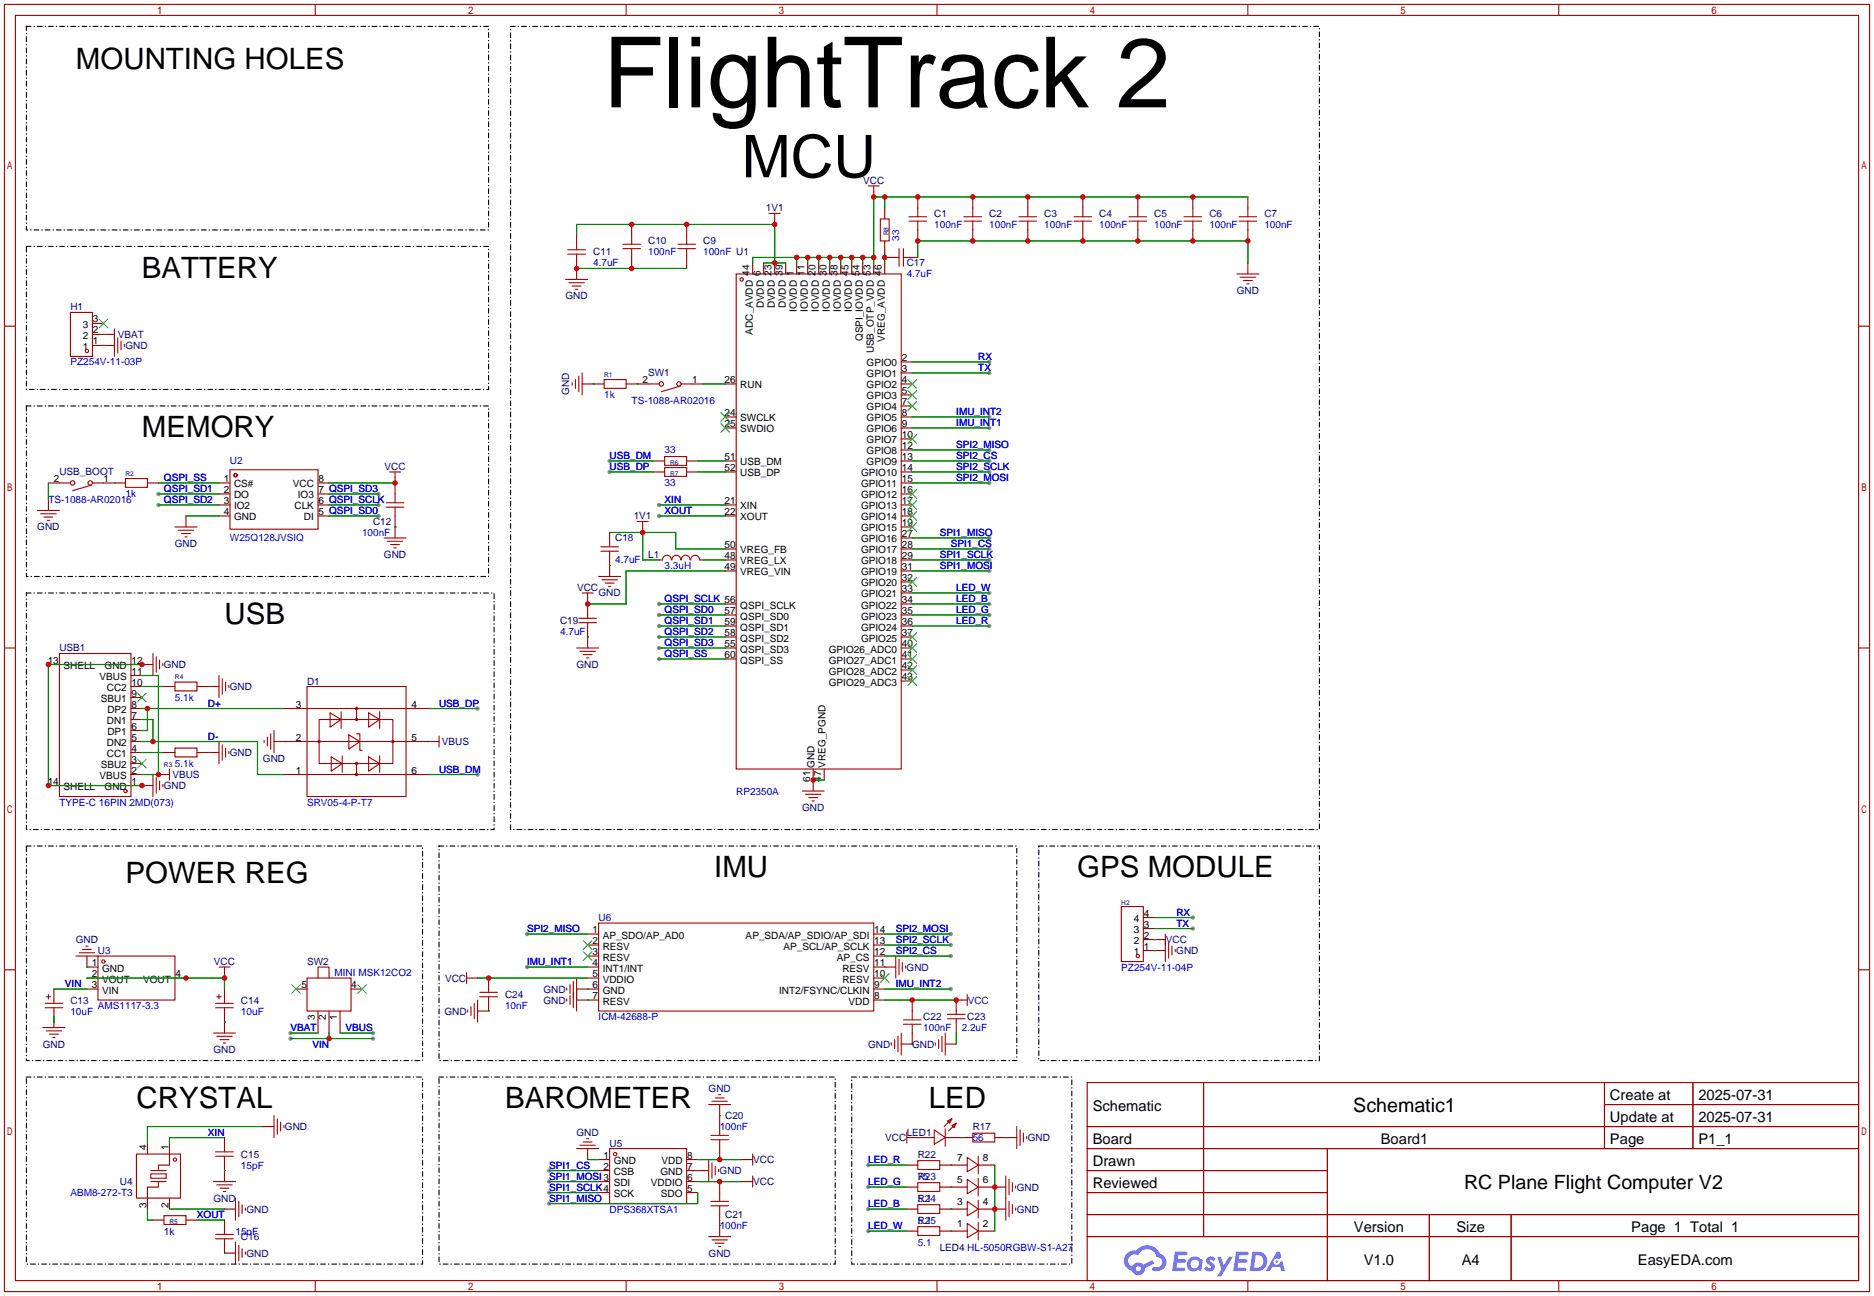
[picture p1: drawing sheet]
<svg xmlns="http://www.w3.org/2000/svg" width="433mm" height="299mm" viewBox="0 0 433 299" stroke-linecap="round" stroke-linejoin="round" font-family="sans-serif">
<g fill="#999">
<circle cx="152.1" cy="139.4" r=".51"/>
<circle cx="152.1" cy="142" r=".51"/>
<circle cx="152.1" cy="144.5" r=".51"/>
<circle cx="152.1" cy="147.1" r=".51"/>
<circle cx="152.1" cy="149.6" r=".51"/>
<circle cx="152.1" cy="116.6" r=".51"/>
<circle cx="152.1" cy="119.1" r=".51"/>
<circle cx="87.4" cy="119.1" r=".51"/>
<circle cx="87.4" cy="116.6" r=".51"/>
<circle cx="87.4" cy="114" r=".51"/>
<circle cx="36.6" cy="116.6" r=".51"/>
<circle cx="36.6" cy="114" r=".51"/>
<circle cx="228.3" cy="96.3" r=".51"/>
<circle cx="228.3" cy="98.8" r=".51"/>
<circle cx="228.3" cy="106.4" r=".51"/>
<circle cx="228.3" cy="103.9" r=".51"/>
<circle cx="228.3" cy="111.5" r=".51"/>
<circle cx="228.3" cy="109" r=".51"/>
<circle cx="228.3" cy="126.7" r=".51"/>
<circle cx="228.3" cy="124.2" r=".51"/>
<circle cx="228.3" cy="131.8" r=".51"/>
<circle cx="228.3" cy="129.3" r=".51"/>
<circle cx="228.3" cy="136.9" r=".51"/>
<circle cx="228.3" cy="142" r=".51"/>
<circle cx="228.3" cy="139.4" r=".51"/>
<circle cx="152.1" cy="152.1" r=".51"/>
<circle cx="110.2" cy="163.6" r=".51"/>
<circle cx="110.2" cy="178.8" r=".51"/>
<circle cx="140.7" cy="106.4" r=".51"/>
<circle cx="140.7" cy="109" r=".51"/>
<circle cx="126.7" cy="277.9" r=".51"/>
<circle cx="219.5" cy="215.6" r=".51"/>
<circle cx="219.5" cy="218.2" r=".51"/>
<circle cx="219.5" cy="220.7" r=".51"/>
<circle cx="219.5" cy="228.3" r=".51"/>
<circle cx="121.7" cy="223.3" r=".51"/>
<circle cx="121.7" cy="215.6" r=".51"/>
<circle cx="126.7" cy="270.3" r=".51"/>
<circle cx="126.7" cy="272.8" r=".51"/>
<circle cx="126.7" cy="275.3" r=".51"/>
<circle cx="67.1" cy="238.5" r=".51"/>
<circle cx="86.1" cy="238.5" r=".51"/>
<circle cx="86.1" cy="239.8" r=".51"/>
<circle cx="67.1" cy="239.8" r=".51"/>
<circle cx="200.4" cy="269" r=".51"/>
<circle cx="200.4" cy="274.1" r=".51"/>
<circle cx="200.4" cy="279.1" r=".51"/>
<circle cx="200.4" cy="284.2" r=".51"/>
<circle cx="228.3" cy="144.5" r=".51"/>
<circle cx="275.3" cy="211.8" r=".51"/>
<circle cx="275.3" cy="214.4" r=".51"/>
<circle cx="228.3" cy="83.6" r=".51"/>
<circle cx="228.3" cy="86.1" r=".51"/>
</g>
<g fill="none" stroke="#a10000" stroke-width=".25">
<path d="M1 1h430.5v297.2h-430.5zM3.6 3.6h425.4v292.1h-425.4zM72.8 1v2.6M144.5 1v2.6M216.3 1v2.6M288 1v2.6M359.8 1v2.6M1 75.3h2.6M429 75.3h2.5M1 149.6h2.6M429 149.6h2.5M1 223.9h2.6"/>
<path d="M429 223.9h2.5M251 249.9h178v45.8h-178zM277.8 249.9v35.6M370.3 249.9v15.3M370.3 255h58.7M390.8 249.9v15.3M251 260.1h178M251 265.2h178M251 270.3h55.4M251 275.3h55.4M306.4 265.2v30.5M72.8 295.7v2.5"/>
<path d="M144.5 295.7v2.5M216.3 295.7v2.5M251 280.4h178M251 285.5h178M288 295.7v2.5M329.9 280.4v15.3M348.8 280.4v15.3M359.8 295.7v2.5"/>
</g>
<g fill="#5487ff">
<path d="M278.7 290.3a1.3 1.3 0 0 1 1.8 .3l-.4 .6a.54 .54 0 0 0-.9-.2l.1 .2a1.28 1.28 0 0 1 .8 2 1.53 1.53 0 0 1-2.2-.3l.6-.6 .7 .5a.31 .31 0 0 0 .4-.3 .31 .31 0 0 0-.3-.3 1.12 1.12 0 0 1-.6-1.9z"/>
<path d="M281 290.2h.8l.7 1.9 1.2-1.9h.9l-2.7 4.5h-.9l.9-1.7z"/>
<path d="M271.2 289h2.2a.46 .46 0 0 1 .6 .1 .46 .46 0 0 1 .1 .5l-.4 .2h-1.7l-.2 .9h1.7a.4 .4 0 0 1 .3 .4 .4 .4 0 0 1-.4 .4h-1.7l-.2 1.2h1.4a.46 .46 0 0 1 .5 .1 .46 .46 0 0 1 .1 .5l-.3 .2h-2.6z"/>
<path d="M285.3 289h2.3a.47 .47 0 0 1 .5 .1 .47 .47 0 0 1 .1 .5l-.4 .2h-1.7l-.2 .9h1.7a.4 .4 0 0 1 .3 .4 .4 .4 0 0 1-.4 .4h-1.7l-.1 1.2h1.3a.46 .46 0 0 1 .5 .1 .46 .46 0 0 1 .1 .5l-.3 .2h-2.6z"/>
<path d="M294.7 289h.7l.4 1.3-.7 .4a.75 .75 0 0 0-1.1 .3 .75 .75 0 0 0 .5 1 .75 .75 0 0 0 1-.6l.5-.3 .6 2.4h-.9l-.2-1h-1.8l-.6 1h-.9z"/>
<path d="M289.1 289l-.6 4.5h1.4a2.27 2.27 0 0 0 2.6-2.3 2.27 2.27 0 0 0-2.7-2.2zM289.9 289.8a1.5 1.5 0 0 1 1.8 1.5 1.5 1.5 0 0 1-2 1.4h-.3z"/>
<path d="M274.5 290.6a1.6 1.6 0 0 0-.3 2.3 1.6 1.6 0 0 0 2.3 .2l.8 .4 .3-2.5-.2-.3h-.4a1.58 1.58 0 0 0-2.5-.1zM275.1 291.1a.99 .99 0 0 1 1.6 .6 .99 .99 0 0 1-1.3 1.1 .98 .98 0 0 1-.3-1.7z"/>
<path d="M260.1 289.4a2.37 2.37 0 0 0 1.2 4 1.54 1.54 0 0 0 1.8 1 1.54 1.54 0 0 0 1.2-1.6l2.1-1.1-.4-.8-2.1 1.1a1.57 1.57 0 0 0-2.6 .4 1.5 1.5 0 0 1-.7-2.1 1.5 1.5 0 0 1 2.1-.5 2.23 2.23 0 0 1 2.3-1.4 2.23 2.23 0 0 1 2 1.8 1.16 1.16 0 0 1 1.3 1.1 1.16 1.16 0 0 1-1.1 1.3h-.7a.47 .47 0 0 0-.6 .3 .47 .47 0 0 0 .4 .6 2.14 2.14 0 0 0 2.8-1.4 2.14 2.14 0 0 0-1.4-2.7 3.2 3.2 0 0 0-5.4-.7l-1.2 .1zM262.2 292.9a.58 .58 0 0 1 1.1 0 .58 .58 0 0 1-1.1 0z"/>
<circle cx="294.7" cy="291.3" r=".28"/>
</g>
<g fill="none" stroke="#870000" stroke-width=".25">
<path d="M133.1 54.4v2.5M133.1 59.4v5.1M145.8 51.8v2.6M145.8 59.4v2.6M158.5 51.8v2.6M158.5 59.4v2.6M178.8 50.5v1.3M201.7 44.2v1.3M204.2 48v2.5M204.2 55.6v2.6M204.2 59.4h2.6M209.3 59.4h2.5"/>
<path d="M211.8 45.5v2.5M211.8 53.1v2.5M224.5 45.5v2.5M224.5 53.1v2.5M237.2 45.5v2.5M237.2 53.1v2.5M249.9 45.5v2.5M249.9 53.1v2.5M262.6 45.5v2.5M262.6 53.1v2.5M275.3 45.5v2.5M275.3 53.1v2.5"/>
<path d="M288 45.5v2.5M288 53.1v2.5M21.3 79.8h5.1M21.3 77.2h3.8M21.3 74.7h2.6M173.7 60.7v2.5M176.3 60.7v2.5M178.8 60.7v2.5M181.4 60.7v2.5M183.9 60.7v2.5M186.4 60.7v2.5M189 60.7v2.5"/>
<path d="M191.5 60.7v2.5M194.1 60.7v2.5M196.6 60.7v2.5M199.1 60.7v2.5M201.7 60.7v2.5M204.2 60.7v2.5M288 60.7v2.5M134.4 88.6h5M144.5 88.6h5.1M159.8 88.6h2.5M167.4 88.6h2.5M167.4 96.3h2.5"/>
<path d="M167.4 98.8h2.5M208 88.6h2.6M208 96.3h2.6M208 98.8h2.6M208 93.7h2.6M208 91.2h2.6M208 86.1h2.6M208 83.6h2.6M11.2 111.5h2.5M11.2 115.3v2.6M23.9 111.5h5.1M34 111.5h2.6"/>
<path d="M42.9 119.1v2.6M50.5 116.6h2.6M50.5 119.1h2.6M50.5 114h2.6M50.5 111.5h2.6M73.4 116.6h2.5M73.4 119.1h2.5M73.4 114h2.5M73.4 111.5h2.5M91.2 110.2v3.8M91.2 119.1v5.1M150.9 106.4h2.5"/>
<path d="M150.9 109h2.5M158.5 106.4h2.5M158.5 109h2.5M167.4 106.4h2.5M167.4 109h2.5M167.4 116.6h2.5M167.4 119.1h2.5M208 106.4h2.6M208 109h2.6M208 116.6h2.6M208 119.1h2.6M208 114h2.6"/>
<path d="M208 111.5h2.6M208 103.9h2.6M208 101.3h2.6M135.6 138.2v3.8M140.7 122.9v2.6M140.7 128v5.1M148.3 121.7v1.2M152.1 129.3h.8M161.5 129.3h.8M167.4 126.7h2.5M167.4 129.3h2.5M167.4 131.8h2.5"/>
<path d="M167.4 139.4h2.5M208 126.7h2.6M208 129.3h2.6M208 131.8h2.6M208 139.4h2.6M208 136.9h2.6M208 134.4h2.6M208 124.2h2.6M208 121.7h2.6M11.2 153.4h2.5M30.2 158.5h2.6M30.2 156h2.6"/>
<path d="M30.2 153.4h5.1M37.8 158.5h2.6M45.5 158.5h5M135.6 144.5v5.1M167.4 142h2.5M167.4 144.5h2.5M167.4 147.1h2.5M167.4 149.6h2.5M167.4 152.1h2.5M208 142h2.6M208 144.5h2.6M208 147.1h2.6"/>
<path d="M208 149.6h2.6M208 152.1h2.6M208 157.2h2.6M208 154.7h2.6M30.2 178.8h2.6M30.2 176.3h2.6M30.2 173.7h2.6M30.2 171.2h2.6M30.2 168.7h2.6M30.2 166.1h2.6M30.2 163.6h2.6M30.2 161h2.6"/>
<path d="M36.6 178.8h1.2M37.8 173.7h2.6M45.5 173.7h5M63.2 171.2h7.7M65.8 178.8h5.1M65.8 163.6h5.1M93.7 178.8h5.1M93.7 171.2h6.4M93.7 163.6h5.1M187.7 177.5v5.1M190.2 177.5v2.6M11.2 181.4h2.5"/>
<path d="M30.2 181.4h5.1M135.6 215.6h2.6M135.6 218.2h2.6M201.7 215.6h2.5M201.7 218.2h2.5M263.9 219.5h5.1M263.9 216.9h3.8M263.9 214.4h2.5M263.9 211.8h2.5M12.4 228.3v2.6M12.4 233.4v3.8M20.1 220.7v2.6h2.5"/>
<path d="M20.1 225.8h2.5M20.1 228.3h2.5M40.4 225.8h2.5M51.8 224.5v1.3M51.8 228.3v2.6M51.8 233.4v5.1M68.3 228.3h2.6M73.4 233.4v5.1M75.9 233.4v5.1M78.5 233.4v5.1M81 228.3h2.6M109 225.8h1.2"/>
<path d="M112.8 225.8v2.5M112.8 230.9v2.5h-2.6M133.1 228.3h5.1M133.1 230.9h5.1M135.6 223.3h2.6M135.6 225.8h2.6M135.6 220.7h2.6M201.7 223.3h5.1M201.7 225.8h2.5M201.7 228.3h2.5M201.7 220.7h2.5M201.7 230.9h2.5"/>
<path d="M210.6 230.9v2.5M210.6 238.5v2.5h-2.6M220.7 236v2.5M222 230.9h-1.3v2.5M166.1 255v5.1M218.2 241h2.5M34 263.9v2.5M34 276.6v2.5M39.1 263.9v2.5M39.1 276.6v2.5M51.8 262.6v2.6M51.8 267.7v5.1"/>
<path d="M51.8 279.1h2.6M60.7 260.1h2.5M135.6 265.2v2.5M138.2 267.7h2.5M138.2 270.3h2.5M138.2 272.8h2.5M138.2 275.3h2.5M158.5 267.7h2.5M158.5 270.3h5.1M158.5 272.8h2.5M158.5 275.3h2.5M166.1 265.2v2.5"/>
<path d="M166.1 272.8v2.5M171.2 267.7h1.3M171.2 272.8h1.3M209.3 279.1h2.5M209.3 274.1h2.5M209.3 269h2.5M210.6 262.6h5M216.9 279.1h6.4M216.9 274.1h6.4M216.9 269h6.4M218.2 262.6h6.3M225.8 279.1h6.4"/>
<path d="M225.8 274.1h6.4M225.8 269h3.8M229.6 262.6h5.1M35.3 281.7h2.5M42.9 281.7h2.6M51.8 281.7v2.5M51.8 286.8v2.5h2.6M166.1 280.4v5.1M209.3 284.2h2.5M216.9 284.2h6.4M225.8 284.2h3.8"/>
</g>
<g fill="none" stroke="#a10000" stroke-width=".25">
<path d="M131.1 58.7h4M131.1 57.7h4M133.1 56.9v.8M133.1 58.7v.7M143.8 56.4h4M143.8 57.4h4M145.8 54.4v2M145.8 57.4v2M156.5 56.4h4M156.5 57.4h4M158.5 54.4v2M158.5 57.4v2"/>
<path d="M177.5 49.3h2.6M178.8 49.3v1.2M200.4 42.9h2.5M201.7 42.9v1.3M203.2 50.5h2v5.1h-2zM206.8 59.4h.7M207.5 57.4v4.1M208.5 57.4v4.1M208.5 59.4h.8M209.8 50h4.1M209.8 51.1h4.1M211.8 48v2"/>
<path d="M211.8 51.1v2M222.5 50h4.1M222.5 51.1h4.1M224.5 48v2M224.5 51.1v2M235.2 50h4.1M235.2 51.1h4.1M237.2 48v2M237.2 51.1v2M247.9 50h4.1M247.9 51.1h4.1M249.9 48v2"/>
<path d="M249.9 51.1v2M260.6 50h4.1M260.6 51.1h4.1M262.6 48v2M262.6 51.1v2M273.3 50h4.1M273.3 51.1h4.1M275.3 48v2M275.3 51.1v2M286 50h4.1M286 51.1h4.1M288 48v2"/>
<path d="M288 51.1v2M16.3 72.1h5v10.2h-5zM25.1 77.2h1.3M26.4 75.9v6.4M27.2 78v3.5M27.9 78.7v2.1M28.7 79.5v.5M130.6 64.5h5M131.3 65.3h3.6M132.1 66h2M132.8 66.8h.5M169.9 63.2h38.1v114.3h-38.1z"/>
<path d="M285.5 63.2h5.1M286.3 64h3.5M287 64.8h2.1M287.8 65.5h.5M132.1 88.4v.5M132.8 87.6v2.1M133.6 86.9v3.5M134.4 86.1v5.1M139.4 87.6h5.1v2.1h-5.1zM149.6 88.6h2.5M157 89.2l-4.3 1.2M157.2 88.6h2.6"/>
<path d="M8.6 117.9h5.1M9.4 118.6h3.6M10.2 119.4h2M13.7 111.5h2.6M21.1 112l-4.3 1.3M21.3 111.5h2.6M29 110.5h5v2h-5zM53.1 108.5h20.3v13.7h-20.3zM89.2 117.1h4M89.2 116.1h4M89.9 109h2.6M91.2 109v1.2"/>
<path d="M91.2 114v2.1M91.2 117.1v2M153.4 105.4h5.1v2h-5.1zM153.4 108h5.1v2h-5.1zM10.9 120.1h.5M40.4 121.7h5.1M41.1 122.4h3.6M41.9 123.2h2M42.7 124h.5M88.6 124.2h5.1M89.4 125h3.6M90.2 125.7h2"/>
<path d="M90.9 126.5h.5M134.4 136.9h2.5M135.6 136.9v1.3M138.2 133.1h5.1M138.7 127.3h4M138.7 126.2h4M138.9 133.9h3.6M139.7 134.6h2M140.5 135.4h.5M140.7 125.5v.7M140.7 127.3v.7M147.1 120.4h2.5"/>
<path d="M148.3 120.4v1.3M152.9 129.3a1.01 1.01 0 0 1 1-1.1 1.01 1.01 0 0 1 1.1 1.1M155.1 129.3a1.01 1.01 0 0 1 1-1.1 1.01 1.01 0 0 1 1 1.1M157.2 129.3a1.01 1.01 0 0 1 1.1-1.1 1.01 1.01 0 0 1 1 1.1M159.4 129.3a1.01 1.01 0 0 1 1-1.1 1.01 1.01 0 0 1 1.1 1.1M13.7 150.9h16.5v33h-16.5zM35.3 150.9v5.1M36.1 151.6v3.6M36.8 152.4v2M37.6 153.2v.5M40.4 157.5h5.1v2h-5.1zM50.5 156v5"/>
<path d="M51.3 156.7v3.6M52.1 157.5v2M52.8 158.2v.5M70.9 158.5h22.8v25.4h-22.8zM133.1 149.6h5.1M133.6 143.8h4.1M133.6 142.7h4.1M133.9 150.4h3.5M134.6 151.1h2.1M135.4 151.9h.5M135.6 142v.7M135.6 143.8v.7"/>
<path d="M35.3 178.8v5.1M36.1 179.6v3.5M37.8 178.8h1.3M39.1 177.5v2.6M40.4 172.7h5.1v2.1h-5.1zM50.5 171.2v5.1M51.3 172v3.5M52.1 172.7v2.1M52.8 173.5v.5M61 170.9v.5M61.7 170.2v2M62.5 169.4v3.6"/>
<path d="M63.2 168.7v5M70.9 178.8h22.8M70.9 171.2h22.8M70.9 163.6h22.8M73.7 166.1h17v10.2h-17zM76.2 164.6l2.5 1.5-2.5 1.8zM76.5 174.8l2.5 1.5-2.5 1.8zM78.7 164.3v3.8M79 174.5v3.8M80.5 169.7l2.6 1.5-2.6 1.8zM82.3 169.4h.8v3.8h.5M82.3 163.6v2.5"/>
<path d="M82.3 176.3v2.5M85.1 174.8l2.5 1.5-2.5 1.8zM85.1 164.6l2.5 1.5-2.5 1.8zM87.6 164.3v3.8M87.6 174.5v3.8M100.1 171.2h1.2M101.3 169.9v2.6M36.8 180.3v2.1M37.6 181.1v.5M185.2 182.6h5M185.9 183.4h3.6M186.7 184.1h2"/>
<path d="M187.5 184.9h.5M18.3 220h3.5M19 219.2h2.1M19.8 218.4h.5M138.2 213.1h63.5v20.3h-63.5zM258.8 209.3h5.1v12.7h-5.1zM267.7 216.9h1.3M269 215.6v6.4M269.7 217.7v3.5M270.5 218.4v2.1M271.3 219.2v.5M9.9 237.2h5.1"/>
<path d="M10.4 231.6h4.1M10.4 232.7h4.1M10.7 230.1h1M10.7 238h3.5M11.2 229.6v1M11.4 238.8h2.1M12.2 239.5h.5M12.4 230.9v.7M12.4 232.7v.7M17.5 220.7h5.1M22.6 220.7h17.8v10.2h-17.8zM49.3 238.5h5.1"/>
<path d="M49.8 231.6h4M49.8 232.7h4M50 230.1h1.1M50 239.3h3.6M50.5 229.6v1M50.5 223.3h2.6M51.8 223.3v1.2M51.8 230.9v.7M51.8 232.7v.7M70.9 225.8h10.1v7.6h-10.1zM73.4 225.8v-2.5h2.5v2.5M107.7 224.5v2.6"/>
<path d="M107.7 225.8h1.3M107.9 233.2v.5M108.7 232.4v2M109.5 231.6v3.6M110.2 230.9v5.1M110.7 230.1h4.1M110.7 229.1h4.1M112.8 228.3v.8M112.8 230.1v.8M130.8 228.1v.5M130.8 230.6v.5M131.6 227.3v2.1"/>
<path d="M131.6 229.9v2M132.3 226.6v6.1M133.1 225.8v7.6M206.8 220.7v5.1M207.3 239.3v3.5M207.5 221.5v3.5M208 238.5v5.1M208.3 222.2v2.1M208.5 235.5h4.1M208.5 236.5h4.1M209 223v.5M210.6 233.4v2.1"/>
<path d="M210.6 236.5v2M217.4 239.3v3.5M218.2 238.5v5.1M218.7 235.2h4.1M218.7 234.2h4.1M220.7 233.4v.8M220.7 235.2v.8M222 230.9h1.3M223.3 229.6v2.6M50.8 240h2M51.6 240.8h.5M63.2 257.6v5"/>
<path d="M64 258.3v3.6M64.8 259.1v2M65.5 259.8v.5M163.6 255h5.1M164.3 254.3h3.6M165.1 253.5h2M165.9 252.7h.5M205.7 240.8v.5M206.5 240v2.1M215.9 240.8v.5M216.7 240v2.1M218.7 258.8l1-.5-.5 1z"/>
<path d="M219.7 259.8l1-.5-.5 1zM219.7 258.3l-1.8 1.8M220.7 259.3l-1.8 1.8M31.5 266.4h10.2v10.2h-10.2zM34.8 271h3.6v1h-3.6zM34.8 270.3h3.6M34.8 272.8h3.6M36.6 272.8v1.3h-2.6v2.5M39.1 266.4v2.6h-2.5v1.3M49.3 272.8h5.1M49.8 267h4M49.8 265.9h4"/>
<path d="M50 273.6h3.6M50.8 274.3h2M51.6 275.1h.5M51.8 265.2v.7M51.8 267v.7M54.4 276.6v5.1M55.1 277.4v3.5M55.9 278.1v2.1M56.6 278.9v.5M133.1 265.2h5.1M133.9 264.4h3.5M134.6 263.7h2.1"/>
<path d="M135.4 262.9h.5M140.7 265.2h17.8v12.7h-17.8zM163.6 267.7v5.1M164.1 262.1h4M164.1 263.1h4M164.1 277.4h4M164.1 278.4h4M164.3 268.5v3.5M165.1 269.2v2.1M165.9 270v.5M166.1 260.1v2M166.1 263.1v2.1"/>
<path d="M166.1 275.3v2.1M166.1 278.4v2M172.5 272.8h1.2M172.5 267.7h1.2M173.7 266.4v2.6M173.7 271.5v2.6M209.3 261.4v2.5M209.3 262.6h1.3M211.8 268h5.1v2h-5.1zM211.8 273h5.1v2.1h-5.1zM211.8 278.1h5.1v2.1h-5.1zM215.6 260.9l2.6 1.7-2.6 1.6z"/>
<path d="M218.2 260.6v4.1M223.3 277.4l2.5 1.7-2.5 1.6zM223.3 272.3l2.5 1.8-2.5 1.5zM223.3 267.2l2.5 1.8-2.5 1.5zM224.5 261.6h5.1v2.1h-5.1zM225.8 267v4M225.8 272v4.1M225.8 277.1v4.1M232.2 271.5v10.2M232.9 272.3v3.5M232.9 277.4v3.5M233.7 273v2.1"/>
<path d="M233.7 278.1v2.1M234.4 273.8v.5M234.4 278.9v.5M234.7 260.1v5.1M235.5 260.9v3.5M236.2 261.6v2.1M237 262.4v.5M37.8 280.7h5.1v2h-5.1zM49.8 286h4M49.8 285h4M51.8 284.2v.8M51.8 286v.8"/>
<path d="M54.4 286.8v5M55.1 287.5v3.6M55.9 288.3v2M56.6 289.1v.5M163.6 285.5h5.1M164.3 286.3h3.6M165.1 287h2M165.9 287.8h.5M211.8 283.2h5.1v2h-5.1zM223.3 282.4l2.5 1.8-2.5 1.5zM225.8 282.2v4.1"/>
<circle cx="171.2" cy="64.5" r=".38"/>
<circle cx="20.1" cy="81" r=".38"/>
<circle cx="152.7" cy="88.6" r=".51"/>
<circle cx="156.7" cy="88.6" r=".51"/>
<circle cx="16.8" cy="111.5" r=".51"/>
<circle cx="20.8" cy="111.5" r=".51"/>
<circle cx="54.4" cy="109.7" r=".38"/>
<circle cx="73.7" cy="171.2" r=".25"/>
<circle cx="82.3" cy="176.3" r=".25"/>
<circle cx="82.3" cy="163.6" r=".25"/>
<circle cx="82.3" cy="178.8" r=".25"/>
<circle cx="82.3" cy="166.1" r=".25"/>
<circle cx="90.7" cy="171.2" r=".25"/>
<circle cx="29" cy="182.6" r=".38"/>
<circle cx="23.9" cy="222" r=".38"/>
<circle cx="262.6" cy="220.7" r=".38"/>
<circle cx="40.4" cy="267.7" r=".38"/>
<circle cx="142" cy="266.4" r=".38"/>
</g>
<g fill="none" stroke="#3c3" stroke-width=".25">
<path d="M22.9 73.7l2 2M24.9 73.7l-2 2M166.4 95.2l2 2.1M166.4 97.8l2 2M168.4 95.2l-2 2.1M168.4 97.8l-2 2M209.5 92.7l2.1 2M209.5 90.2l2.1 2M209.5 87.6l2.1 2.1M211.6 92.7l-2.1 2M211.6 90.2l-2.1 2M211.6 87.6l-2.1 2.1"/>
<path d="M209.5 118.1l2.1 2M209.5 115.6l2.1 2M209.5 113l2.1 2.1M209.5 100.3l2.1 2.1M211.6 118.1l-2.1 2M211.6 115.6l-2.1 2M211.6 113l-2.1 2.1M211.6 100.3l-2.1 2.1M209.5 133.3l2.1 2.1M209.5 120.6l2.1 2.1M211.6 133.3l-2.1 2.1M211.6 120.6l-2.1 2.1"/>
<path d="M209.5 156.2l2.1 2M209.5 153.7l2.1 2M209.5 151.1l2.1 2.1M209.5 148.6l2.1 2M209.5 146l2.1 2.1M211.6 156.2l-2.1 2M211.6 153.7l-2.1 2M211.6 151.1l-2.1 2.1M211.6 148.6l-2.1 2M211.6 146l-2.1 2.1M31.7 175.3l2.1 2M31.7 160l2.1 2.1"/>
<path d="M33.8 175.3l-2.1 2M33.8 160l-2.1 2.1M134.6 217.2l2.1 2M134.6 219.7l2.1 2M136.7 217.2l-2.1 2M136.7 219.7l-2.1 2M67.3 227.3l2 2.1M69.3 227.3l-2 2.1M82.5 227.3l2.1 2.1M84.6 227.3l-2.1 2.1M203.2 224.8l2 2M205.2 224.8l-2 2"/>
</g>
<g fill="none" stroke="#008700" stroke-width=".25">
<path d="M133.1 54.4v-2.6h45.7v8.9M183.9 59.4v1.3M186.4 59.4v1.3M189 59.4v1.3M191.5 59.4v1.3M194.1 59.4v1.3M196.6 59.4v1.3M199.1 59.4v1.3M201.7 59.4h-28v1.3M204.2 45.5v2.5M204.2 58.2v2.5M211.8 59.4v-3.8h76.2v5.1"/>
<path d="M288 45.5h-86.3v15.2M23.9 77.2h.1M23.9 79.8h.1M133.1 62h25.4M176.3 60.7h5.1M136.9 88.6h.1M147.1 88.6h.1M162.3 88.6h5.1M210.6 96.3h17.7M210.6 98.8h17.7M210.6 83.6h17.7M210.6 86.1h17.7"/>
<path d="M11.2 111.5v3.8M26.4 111.5h.1M36.6 116.6h13.9M36.6 114h13.9M36.6 111.5h13.9M42.9 119.1h7.6M75.9 116.6h11.5M75.9 119.1h11.5M75.9 114h11.5M75.9 111.5h15.3M140.7 106.4h10.2M140.7 109h10.2"/>
<path d="M152.1 116.6h15.3M152.1 119.1h15.3M161 106.4h6.4M161 109h6.4M210.6 111.5h17.7M210.6 106.4h17.7M210.6 103.9h17.7M210.6 109h17.7M91.2 121.7h.1M140.7 130.6h.1M140.7 122.9h15.3v3.8h11.4M148.3 122.9v6.4h3.8"/>
<path d="M152.1 139.4h15.3M162.3 129.3h5.1M167.4 131.8h-22.9v7.6h-8.9M210.6 139.4h17.7M210.6 126.7h17.7M210.6 124.2h17.7M210.6 131.8h17.7M210.6 129.3h17.7M210.6 136.9h17.7M32.8 153.4h-21.6v28h21.6M32.8 156h3.8v22.8h-3.8M32.8 158.5h5"/>
<path d="M48 158.5h.1M135.6 147.1h.1M152.1 142h15.3M152.1 144.5h15.3M152.1 147.1h15.3M152.1 149.6h15.3M152.1 152.1h15.3M210.6 142h17.7M210.6 144.5h17.7M32.8 171.2h26.6v7.6h6.4M32.8 173.7h5M32.8 163.6h33"/>
<path d="M32.8 166.1h2.5v5.1M34 163.6v5.1h-1.2M48 173.7h.1M65.8 171.2h.1M98.8 171.2h.1M98.8 178.8h11.4M98.8 163.6h11.4M187.7 180.1h2.5M121.7 215.6h13.9M204.2 215.6h15.3M204.2 218.2h15.3M266.4 216.9h.1"/>
<path d="M266.4 219.5h.1M266.4 211.8h8.9M266.4 214.4h8.9M12.4 228.3h7.7M12.4 234.7v1.3M20.1 223.3h.1M20.1 225.8h31.7v2.5M51.8 236h.1M67.1 238.5h6.3M67.1 239.8h19M75.9 238.5v1.3M78.5 238.5h7.6"/>
<path d="M110.2 225.8h25.4M112.8 233.4h.1M121.7 223.3h13.9M135.6 230.9h.1M135.6 228.3h.1M204.2 223.3h.1M204.2 228.3h15.3M204.2 230.9h16.5M204.2 220.7h15.3M220.7 238.5v2.5M166.1 257.6h.1M210.6 241h.1"/>
<path d="M34 279.1v2.6h1.3M39.1 279.1h12.7M51.8 270.3h.1M51.8 262.6h-12.7v1.3M60.7 260.1h-26.7v3.8M126.7 272.8h11.5M126.7 270.3h11.5M126.7 275.3h11.5M135.6 267.7h2.6M161 270.3h.1M161 267.7h10.2M161 275.3v2.6h-34.3"/>
<path d="M161 272.8h10.2M200.4 279.1h8.9M200.4 269h8.9M200.4 274.1h8.9M211.8 262.6h.1M219.5 269h.1M219.5 274.1h.1M219.5 279.1h.1M222 262.6h.1M229.6 269v15.2M232.2 262.6h.1M45.5 281.7h6.3"/>
<path d="M51.8 289.3h.1M166.1 283h.1M200.4 284.2h8.9M219.5 284.2h.1"/>
</g>
<path d="M6.1 6.1h106.7v47h-106.7zM117.9 6.1h186.6v185.4h-186.6zM6.1 56.9h106.7v33h-106.7zM6.1 93.7h106.7v39.4h-106.7zM6.1 136.9h107.9v54.6h-107.9zM6.1 195.3h91.4v49.6h-91.4zM101.3 195.3h133.4v49.6h-133.4zM239.8 195.3h64.7v49.6h-64.7zM6.1 248.7h91.4v43.1h-91.4zM101.3 248.7h91.5v43.1h-91.5zM196.6 248.7h50.8v43.1h-50.8z" fill="none" stroke="#000" stroke-width=".25" stroke-dasharray="1 .8 0 .8"/>
<g fill="#c00">
<circle cx="211.8" cy="55.6" r=".63"/>
<circle cx="224.5" cy="55.6" r=".63"/>
<circle cx="237.2" cy="55.6" r=".63"/>
<circle cx="249.9" cy="55.6" r=".63"/>
<circle cx="262.6" cy="55.6" r=".63"/>
<circle cx="275.3" cy="55.6" r=".63"/>
<circle cx="288" cy="55.6" r=".63"/>
<circle cx="178.8" cy="60.7" r=".63"/>
<circle cx="178.8" cy="51.8" r=".63"/>
<circle cx="158.5" cy="51.8" r=".63"/>
<circle cx="145.8" cy="51.8" r=".63"/>
<circle cx="145.8" cy="62" r=".63"/>
<circle cx="133.1" cy="62" r=".63"/>
<circle cx="91.2" cy="111.5" r=".63"/>
<circle cx="187.7" cy="180.1" r=".63"/>
<circle cx="11.2" cy="181.4" r=".63"/>
<circle cx="11.2" cy="153.4" r=".63"/>
<circle cx="32.8" cy="181.4" r=".63"/>
<circle cx="32.8" cy="153.4" r=".63"/>
<circle cx="36.6" cy="178.8" r=".63"/>
<circle cx="34" cy="163.6" r=".63"/>
<circle cx="35.3" cy="171.2" r=".63"/>
<circle cx="42.9" cy="225.8" r=".63"/>
<circle cx="51.8" cy="225.8" r=".63"/>
<circle cx="275.3" cy="45.5" r=".63"/>
<circle cx="262.6" cy="45.5" r=".63"/>
<circle cx="249.9" cy="45.5" r=".63"/>
<circle cx="237.2" cy="45.5" r=".63"/>
<circle cx="224.5" cy="45.5" r=".63"/>
<circle cx="211.8" cy="45.5" r=".63"/>
<circle cx="204.2" cy="45.5" r=".63"/>
<circle cx="201.7" cy="45.5" r=".63"/>
<circle cx="201.7" cy="59.4" r=".63"/>
<circle cx="199.1" cy="59.4" r=".63"/>
<circle cx="196.6" cy="59.4" r=".63"/>
<circle cx="194.1" cy="59.4" r=".63"/>
<circle cx="191.5" cy="59.4" r=".63"/>
<circle cx="189" cy="59.4" r=".63"/>
<circle cx="186.4" cy="59.4" r=".63"/>
<circle cx="183.9" cy="59.4" r=".63"/>
<circle cx="204.2" cy="59.4" r=".63"/>
<circle cx="148.3" cy="122.9" r=".63"/>
<circle cx="135.6" cy="139.4" r=".63"/>
<circle cx="166.1" cy="267.7" r=".63"/>
<circle cx="166.1" cy="272.8" r=".63"/>
<circle cx="210.6" cy="230.9" r=".63"/>
<circle cx="220.7" cy="230.9" r=".63"/>
<circle cx="112.8" cy="225.8" r=".63"/>
<circle cx="75.9" cy="239.8" r=".63"/>
<circle cx="229.6" cy="274.1" r=".63"/>
<circle cx="229.6" cy="279.1" r=".63"/>
</g>
<text font-size="22.7" x="139.2" y="24.8">FlightTrack 2</text>
<text font-size="13.6" x="171.2" y="40.9">MCU</text>
<g font-size="6.8">
<text x="17.5" y="15.9">MOUNTING HOLES</text>
<text x="32.8" y="64.2">BATTERY</text>
<text x="32.8" y="101">MEMORY</text>
<text x="51.8" y="144.2">USB</text>
<text x="29" y="203.9">POWER REG</text>
<text x="164.8" y="202.6">IMU</text>
<text x="248.7" y="202.6">GPS MODULE</text>
<text x="31.5" y="255.9">CRYSTAL</text>
<text x="116.6" y="255.9">BAROMETER</text>
<text x="214.4" y="255.9">LED</text>
</g>
<g font-size="4.5">
<text x="312.4" y="256.8">Schematic1</text>
<text x="338" y="274.6">RC Plane Flight Computer V2</text>
</g>
<g font-size="3.4">
<text x="252.2" y="256.5">Schematic</text>
<text x="371.6" y="254">Create at</text>
<text x="392" y="254">2025-07-31</text>
<text x="371.6" y="259.1">Update at</text>
<text x="392" y="259.1">2025-07-31</text>
<text x="252.2" y="264.2">Board</text>
<text x="252.2" y="269.2">Drawn</text>
<text x="318.7" y="264.2">Board1</text>
<text x="371.6" y="264.2">Page</text>
<text x="392" y="264.2">P1_1</text>
<text x="252.2" y="274.3">Reviewed</text>
<text x="312.5" y="284.5">Version</text>
<text x="336.2" y="284.5">Size</text>
<text x="376.5" y="284.5">Page 1 Total 1</text>
<text x="314.8" y="292.1">V1.0</text>
<text x="337.4" y="292.1">A4</text>
<text x="378.1" y="292.1">EasyEDA.com</text>
</g>
<g font-size="2.3" fill="#000080">
<text x="199.2" y="42.5">VCC</text>
<text x="176.8" y="48.8">1V1</text>
<text x="215.6" y="50.1">C1</text>
<text x="228.3" y="50.1">C2</text>
<text x="241" y="50.1">C3</text>
<text x="253.7" y="50.1">C4</text>
<text x="266.4" y="50.1">C5</text>
<text x="279.1" y="50.1">C6</text>
<text x="291.8" y="50.1">C7</text>
<text x="136.9" y="59">C11</text>
<text x="149.6" y="56.4">C10</text>
<text x="162.3" y="56.4">C9</text>
<text x="209.3" y="61.5">C17</text>
<text x="16.3" y="71.7">H1</text>
<text x="130.5" y="69.1">GND</text>
<text x="285.5" y="67.9">GND</text>
<text x="27.2" y="78">VBAT</text>
<text x="28.9" y="80.6">GND</text>
<text x="149.6" y="86.9">SW1</text>
<text x="131.4" y="91.2" transform="rotate(-90 131.4 91.2)">GND</text>
<text x="53.1" y="107.2">U2</text>
<text x="13.7" y="109.8">USB_BOOT</text>
<text x="88.7" y="108.5">VCC</text>
<text x="146.3" y="119.9">1V1</text>
<text x="8.6" y="122.5">GND</text>
<text x="86.1" y="121.2">C12</text>
<text x="142" y="125">C18</text>
<text x="40.4" y="126.3">GND</text>
<text x="88.6" y="128.8">GND</text>
<text x="149.6" y="128.8">L1</text>
<text x="133.2" y="136.4">VCC</text>
<text x="138.2" y="137.7">GND</text>
<text x="129.3" y="144.1">C19</text>
<text x="13.7" y="150.4">USB1</text>
<text x="37.8" y="154.2">GND</text>
<text x="133.1" y="154.2">GND</text>
<text x="53.1" y="159.3">GND</text>
<text x="70.9" y="158">D1</text>
<text x="102" y="172">VBUS</text>
<text x="39.8" y="179.6">VBUS</text>
<text x="53.1" y="174.5">GND</text>
<text x="60.7" y="175.8">GND</text>
<text x="37.8" y="182.2">GND</text>
<text x="185.1" y="187.2">GND</text>
<text x="138.2" y="212.6">U6</text>
<text x="17.5" y="217.7">GND</text>
<text x="22.6" y="220.3">U3</text>
<text x="269.1" y="217.7">VCC</text>
<text x="271.5" y="220.3">GND</text>
<text x="49.4" y="222.8">VCC</text>
<text x="70.9" y="222.8">SW2</text>
<text x="102.7" y="226.6">VCC</text>
<text x="209.3" y="224.1">GND</text>
<text x="16.3" y="231.7">C13</text>
<text x="55.6" y="231.7">C14</text>
<text x="116.6" y="230.4">C24</text>
<text x="125.5" y="231.7">GND</text>
<text x="125.5" y="229.2">GND</text>
<text x="223.4" y="231.7">VCC</text>
<text x="102.6" y="234.2">GND</text>
<text x="213.1" y="235.5">C22</text>
<text x="223.3" y="235.5">C23</text>
<text x="9.9" y="241.9">GND</text>
<text x="49.3" y="243.1">GND</text>
<text x="200.4" y="241.9">GND</text>
<text x="210.5" y="241.9">GND</text>
<text x="163.6" y="252">GND</text>
<text x="65.8" y="260.9">GND</text>
<text x="133.1" y="262.2">GND</text>
<text x="167.4" y="258.4">C20</text>
<text x="204.3" y="263.4">VCC</text>
<text x="209.3" y="262.2">LED1</text>
<text x="224.5" y="260.9">R17</text>
<text x="237.2" y="263.4">GND</text>
<text x="55.6" y="267.3">C15</text>
<text x="140.7" y="264.7">U5</text>
<text x="173.8" y="268.5">VCC</text>
<text x="211.8" y="267.3">R22</text>
<text x="27.7" y="273.6">U4</text>
<text x="166.1" y="271.1">GND</text>
<text x="173.8" y="273.6">VCC</text>
<text x="211.8" y="272.3">R23</text>
<text x="234.7" y="274.9">GND</text>
<text x="49.3" y="277.4">GND</text>
<text x="56.9" y="280">GND</text>
<text x="167.4" y="281.2">C21</text>
<text x="211.8" y="277.4">R24</text>
<text x="234.7" y="280">GND</text>
<text x="55.6" y="286.3">C16</text>
<text x="211.8" y="282.5">R25</text>
<text x="56.9" y="290.1">GND</text>
<text x="163.6" y="290.1">GND</text>
<text x="216.9" y="288.8">LED4 HL-5050RGBW-S1-A27</text>
</g>
<g font-size="2.3" fill="#00f">
<text x="215.6" y="52.6">100nF</text>
<text x="228.3" y="52.6">100nF</text>
<text x="241" y="52.6">100nF</text>
<text x="253.7" y="52.6">100nF</text>
<text x="266.4" y="52.6">100nF</text>
<text x="279.1" y="52.6">100nF</text>
<text x="291.8" y="52.6">100nF</text>
<text x="149.6" y="59">100nF</text>
<text x="162.3" y="59">100nF U1</text>
<text x="207.6" y="55.6" transform="rotate(-90 207.6 55.6)">33</text>
<text x="136.9" y="61.5">4.7uF</text>
<text x="209.3" y="64.1">4.7uF</text>
<text x="225.8" y="83.1">RX</text>
<text x="16.3" y="84.4">PZ254V-11-03P</text>
<text x="225.8" y="85.6">TX</text>
<text x="139.4" y="92">1k</text>
<text x="145.8" y="93.3">TS-1088-AR02016</text>
<text x="220.7" y="95.8">IMU_INT2</text>
<text x="220.7" y="98.3">IMU_INT1</text>
<text x="140.7" y="106">USB_DM</text>
<text x="153.4" y="104.7">33</text>
<text x="220.7" y="106">SPI2_CS</text>
<text x="220.7" y="103.4">SPI2_MISO</text>
<text x="37.8" y="113.6">QSPI_SD1</text>
<text x="37.8" y="111">QSPI_SS</text>
<text x="140.7" y="108.5">USB_DP</text>
<text x="153.4" y="112.3">33</text>
<text x="220.7" y="111">SPI2_MOSI</text>
<text x="220.7" y="108.5">SPI2_SCLK</text>
<text x="11.2" y="116.1">TS-1088-AR02016</text>
<text x="29" y="114.9">1k</text>
<text x="37.8" y="116.1">QSPI_SD2</text>
<text x="153.4" y="116.1">XIN</text>
<text x="153.4" y="118.7">XOUT</text>
<text x="53.1" y="125">W25Q128JVSIQ</text>
<text x="83.6" y="123.7">100nF</text>
<text x="216.9" y="123.7">SPI1_MISO</text>
<text x="142" y="130.1">4.7uF</text>
<text x="153.4" y="131.4">3.3uH</text>
<text x="216.9" y="131.4">SPI1_MOSI</text>
<text x="216.9" y="128.8">SPI1_SCLK</text>
<text x="219.5" y="126.3">SPI1_CS</text>
<text x="220.7" y="136.4">LED_W</text>
<text x="153.4" y="139">QSPI_SCLK 56</text>
<text x="153.4" y="141.5">QSPI_SD0</text>
<text x="220.7" y="141.5">LED_G</text>
<text x="220.7" y="139">LED_B</text>
<text x="129.3" y="146.6">4.7uF</text>
<text x="153.4" y="144.1">QSPI_SD1</text>
<text x="153.4" y="146.6">QSPI_SD2</text>
<text x="153.4" y="149.1">QSPI_SD3</text>
<text x="220.7" y="144.1">LED_R</text>
<text x="153.4" y="151.7">QSPI_SS</text>
<text x="40.4" y="161.8">5.1k</text>
<text x="48" y="163.1">D+</text>
<text x="101.3" y="163.1">USB_DP</text>
<text x="48" y="170.7">D-</text>
<text x="40.4" y="177.1">5.1k</text>
<text x="101.3" y="178.4">USB_DM</text>
<text x="13.7" y="186">TYPE-C 16PIN 2MD(073)</text>
<text x="70.9" y="186">SRV05-4-P-T7</text>
<text x="169.9" y="183.4">RP2350A</text>
<text x="121.7" y="215.2">SPI2_MISO</text>
<text x="206.8" y="215.2">SPI2_MOSI</text>
<text x="271.5" y="211.4">RX</text>
<text x="271.5" y="213.9">TX</text>
<text x="206.8" y="217.7">SPI2_SCLK</text>
<text x="206.8" y="220.3">SPI2_CS</text>
<text x="15" y="227.9">VIN</text>
<text x="77.2" y="225.3">MINI MSK12CO2</text>
<text x="121.7" y="222.8">IMU_INT1</text>
<text x="206.8" y="227.9">IMU_INT2</text>
<text x="258.8" y="224.1">PZ254V-11-04P</text>
<text x="22.6" y="233">AMS1117-3.3</text>
<text x="116.6" y="233">10nF</text>
<text x="16.3" y="234.2">10uF</text>
<text x="55.6" y="234.2">10uF</text>
<text x="67.1" y="238">VBAT</text>
<text x="79.8" y="238">VBUS</text>
<text x="138.2" y="235.5">ICM-42688-P</text>
<text x="213.1" y="238">100nF</text>
<text x="222" y="238">2.2uF</text>
<text x="72.1" y="241.9">VIN</text>
<text x="48" y="262.2">XIN</text>
<text x="166.1" y="260.9">100nF</text>
<text x="224.5" y="263.4">56</text>
<text x="55.6" y="269.8">15pF</text>
<text x="126.7" y="269.8">SPI1_CS</text>
<text x="200.4" y="268.5">LED_R</text>
<text x="126.7" y="272.3">SPI1_MOSI3</text>
<text x="126.7" y="274.9">SPI1_SCLK4</text>
<text x="200.4" y="273.6">LED_G</text>
<text x="211.8" y="272.3">75</text>
<text x="16.3" y="276.1">ABM8-272-T3</text>
<text x="45.5" y="281.2">XOUT</text>
<text x="126.7" y="277.4">SPI1_MISO</text>
<text x="140.7" y="280">DPS368XTSA1</text>
<text x="200.4" y="278.7">LED_B</text>
<text x="211.8" y="277.4">5.1</text>
<text x="37.8" y="285">1k</text>
<text x="54.4" y="285">15pF</text>
<text x="166.1" y="283.8">100nF</text>
<text x="200.4" y="283.8">LED_W</text>
<text x="211.8" y="282.5">5.1</text>
<text x="211.8" y="287.6">5.1</text>
</g>
<g font-size="2.3">
<text x="173" y="63.6" transform="rotate(-90 173 63.6)">44</text>
<text x="175.6" y="63.6" transform="rotate(-90 175.6 63.6)">6</text>
<text x="178.1" y="63.6" transform="rotate(-90 178.1 63.6)">23</text>
<text x="180.6" y="63.6" transform="rotate(-90 180.6 63.6)">39</text>
<text x="183.2" y="63.6" transform="rotate(-90 183.2 63.6)">1</text>
<text x="185.7" y="63.6" transform="rotate(-90 185.7 63.6)">11</text>
<text x="188.3" y="63.6" transform="rotate(-90 188.3 63.6)">20</text>
<text x="190.8" y="63.6" transform="rotate(-90 190.8 63.6)">30</text>
<text x="193.3" y="63.6" transform="rotate(-90 193.3 63.6)">38</text>
<text x="195.9" y="63.6" transform="rotate(-90 195.9 63.6)">45</text>
<text x="198.4" y="63.6" transform="rotate(-90 198.4 63.6)">54</text>
<text x="201" y="63.6" transform="rotate(-90 201 63.6)">53</text>
<text x="203.5" y="63.6" transform="rotate(-90 203.5 63.6)">46</text>
<text x="176.3" y="71.2" transform="rotate(-90 176.3 71.2)">DVDD</text>
<text x="178.9" y="71.2" transform="rotate(-90 178.9 71.2)">DVDD</text>
<text x="181.4" y="71.2" transform="rotate(-90 181.4 71.2)">DVDD</text>
<text x="183.9" y="72" transform="rotate(-90 183.9 72)">IOVDD</text>
<text x="186.5" y="72" transform="rotate(-90 186.5 72)">IOVDD</text>
<text x="189" y="72" transform="rotate(-90 189 72)">IOVDD</text>
<text x="191.6" y="72" transform="rotate(-90 191.6 72)">IOVDD</text>
<text x="194.1" y="72" transform="rotate(-90 194.1 72)">IOVDD</text>
<text x="196.6" y="72" transform="rotate(-90 196.6 72)">IOVDD</text>
<text x="19.1" y="75.7">3</text>
<text x="21.5" y="77">2</text>
<text x="21.5" y="74.4">3</text>
<text x="173.8" y="77.2" transform="rotate(-90 173.8 77.2)">ADC_AVDD</text>
<text x="19.1" y="80.8">1</text>
<text x="19.1" y="78.3">2</text>
<text x="21.5" y="79.5">1</text>
<text x="199.2" y="78.8" transform="rotate(-90 199.2 78.8)">QSPI_IOVDD</text>
<text x="201.7" y="81.6" transform="rotate(-90 201.7 81.6)">USB_OTP_VDD</text>
<text x="204.3" y="78.9" transform="rotate(-90 204.3 78.9)">VREG_AVDD</text>
<text x="208.2" y="83.3">2</text>
<text x="148.3" y="88.4">2</text>
<text x="159.8" y="88.4">1</text>
<text x="167.2" y="88.4">26</text>
<text x="170.9" y="89.7">RUN</text>
<text x="200" y="89.7">GPIO2</text>
<text x="200" y="87.1">GPIO1</text>
<text x="200" y="84.6">GPIO0</text>
<text x="208.2" y="88.4">4</text>
<text x="208.2" y="85.9">3</text>
<text x="200" y="94.8">GPIO4</text>
<text x="200" y="92.2">GPIO3</text>
<text x="208.2" y="93.5">7</text>
<text x="208.2" y="91">5</text>
<text x="167.2" y="96">24</text>
<text x="167.2" y="98.6">25</text>
<text x="170.9" y="97.3">SWCLK</text>
<text x="170.9" y="99.8">SWDIO</text>
<text x="200" y="99.8">GPIO6</text>
<text x="200" y="97.3">GPIO5</text>
<text x="208.2" y="101.1">10</text>
<text x="208.2" y="98.6">9</text>
<text x="208.2" y="96">8</text>
<text x="167.2" y="106.2">51</text>
<text x="170.9" y="107.5">USB_DM</text>
<text x="200" y="107.5">GPIO9</text>
<text x="200" y="104.9">GPIO8</text>
<text x="200" y="102.4">GPIO7</text>
<text x="208.2" y="106.2">13</text>
<text x="208.2" y="103.7">12</text>
<text x="12.4" y="111.3">2</text>
<text x="23.9" y="111.3">1</text>
<text x="51.7" y="111.3">1</text>
<text x="51.7" y="113.8">2</text>
<text x="54" y="112.5">CS#</text>
<text x="67.6" y="112.5">VCC</text>
<text x="73.5" y="113.8">7 QSPI_SD3</text>
<text x="73.5" y="111.3">8</text>
<text x="167.2" y="108.7">52</text>
<text x="170.9" y="110">USB_DP</text>
<text x="198.7" y="112.5">GPIO11</text>
<text x="198.7" y="110">GPIO10</text>
<text x="208.2" y="113.8">16</text>
<text x="208.2" y="111.3">15</text>
<text x="208.2" y="108.7">14</text>
<text x="51.7" y="116.4">3</text>
<text x="51.7" y="118.9">4</text>
<text x="54" y="115.1">DO</text>
<text x="54" y="117.6">IO2</text>
<text x="68" y="117.6">CLK</text>
<text x="68.7" y="115.1">IO3</text>
<text x="73.5" y="118.9">5 QSPI_SD0</text>
<text x="73.5" y="116.4">6 QSPI_SCLK</text>
<text x="167.2" y="116.4">21</text>
<text x="167.2" y="118.9">22</text>
<text x="170.9" y="117.6">XIN</text>
<text x="198.7" y="117.6">GPIO13</text>
<text x="198.7" y="115.1">GPIO12</text>
<text x="208.2" y="118.9">18</text>
<text x="208.2" y="116.4">17</text>
<text x="54" y="120.2">GND</text>
<text x="70.2" y="120.2">DI</text>
<text x="170.9" y="120.2">XOUT</text>
<text x="198.7" y="125.2">GPIO16</text>
<text x="198.7" y="122.7">GPIO15</text>
<text x="198.7" y="120.2">GPIO14</text>
<text x="208.2" y="124">27</text>
<text x="208.2" y="121.4">19</text>
<text x="167.2" y="126.5">50</text>
<text x="167.2" y="129.1">48</text>
<text x="167.2" y="131.6">49</text>
<text x="170.9" y="127.8">VREG_FB</text>
<text x="170.9" y="130.3">VREG_LX</text>
<text x="198.7" y="130.3">GPIO18</text>
<text x="198.7" y="127.8">GPIO17</text>
<text x="208.2" y="131.6">31</text>
<text x="208.2" y="129.1">29</text>
<text x="208.2" y="126.5">28</text>
<text x="170.9" y="132.9">VREG_VIN</text>
<text x="198.7" y="137.9">GPIO21</text>
<text x="198.7" y="135.4">GPIO20</text>
<text x="198.7" y="132.9">GPIO19</text>
<text x="208.2" y="136.7">33</text>
<text x="208.2" y="134.1">32</text>
<text x="167.2" y="141.8">57</text>
<text x="170.9" y="140.5">QSPI_SCLK</text>
<text x="170.9" y="143">QSPI_SD0</text>
<text x="198.7" y="143">GPIO23</text>
<text x="198.7" y="140.5">GPIO22</text>
<text x="208.2" y="141.8">35</text>
<text x="208.2" y="139.2">34</text>
<text x="167.2" y="144.3">59</text>
<text x="167.2" y="146.8">58</text>
<text x="167.2" y="149.4">55</text>
<text x="170.9" y="145.6">QSPI_SD1</text>
<text x="170.9" y="148.1">QSPI_SD2</text>
<text x="198.7" y="148.1">GPIO25</text>
<text x="198.7" y="145.6">GPIO24</text>
<text x="208.2" y="149.4">40</text>
<text x="208.2" y="146.8">37</text>
<text x="208.2" y="144.3">36</text>
<text x="11" y="153.2">13</text>
<text x="14.7" y="154.5">SHELL</text>
<text x="24.2" y="154.5">GND</text>
<text x="30.4" y="155.7">11</text>
<text x="30.4" y="153.2">12</text>
<text x="167.2" y="151.9">60</text>
<text x="170.9" y="150.6">QSPI_SD3</text>
<text x="170.9" y="153.2">QSPI_SS</text>
<text x="191.3" y="155.7">GPIO28_ADC2</text>
<text x="191.3" y="153.2">GPIO27_ADC1</text>
<text x="191.3" y="150.6">GPIO26_ADC0</text>
<text x="208.2" y="154.5">42</text>
<text x="208.2" y="151.9">41</text>
<text x="23" y="157">VBUS</text>
<text x="24.7" y="159.5">CC2</text>
<text x="30.4" y="160.8">9</text>
<text x="30.4" y="158.3">10</text>
<text x="191.3" y="158.3">GPIO29_ADC3</text>
<text x="208.2" y="157">43</text>
<text x="23.3" y="162.1">SBU1</text>
<text x="24.7" y="167.2">DN1</text>
<text x="24.8" y="164.6">DP2</text>
<text x="30.4" y="165.9">7</text>
<text x="30.4" y="163.3">8</text>
<text x="68.3" y="163.3">3</text>
<text x="95" y="163.3">4</text>
<text x="24.7" y="172.2">DN2</text>
<text x="24.8" y="169.7">DP1</text>
<text x="30.4" y="173.5">4</text>
<text x="30.4" y="171">5</text>
<text x="30.4" y="168.4">6</text>
<text x="68.3" y="171">2</text>
<text x="95" y="171">5</text>
<text x="23" y="179.9">VBUS</text>
<text x="23.3" y="177.3">SBU2</text>
<text x="24.7" y="174.8">CC1</text>
<text x="30.4" y="178.6">2</text>
<text x="30.4" y="176">3</text>
<text x="68.3" y="178.6">1</text>
<text x="95" y="178.6">6</text>
<text x="188" y="177.3" transform="rotate(-90 188 177.3)">GND</text>
<text x="190.5" y="177.3" transform="rotate(-90 190.5 177.3)">VREG_PGND</text>
<text x="11" y="181.1">14</text>
<text x="14.7" y="182.4">SHELL</text>
<text x="24.2" y="182.4">GND</text>
<text x="30.4" y="181.1">1</text>
<text x="187" y="180.5" transform="rotate(-90 187 180.5)">61</text>
<text x="189.5" y="180.5" transform="rotate(-90 189.5 180.5)">47</text>
<text x="136.8" y="215.4">1</text>
<text x="201.8" y="215.4">14</text>
<text x="261.7" y="215.4">3</text>
<text x="261.7" y="212.9">4</text>
<text x="264" y="214.1">3</text>
<text x="264" y="211.6">4</text>
<text x="136.8" y="218">2</text>
<text x="136.8" y="220.5">3</text>
<text x="139.1" y="216.7">AP_SDO/AP_AD0</text>
<text x="139.1" y="219.2">RESV</text>
<text x="139.1" y="221.8">RESV</text>
<text x="172.1" y="216.7">AP_SDA/AP_SDIO/AP_SDI</text>
<text x="180.8" y="219.2">AP_SCL/AP_SCLK</text>
<text x="193.2" y="221.8">AP_CS</text>
<text x="201.8" y="220.5">12</text>
<text x="201.8" y="218">13</text>
<text x="261.7" y="220.5">1</text>
<text x="261.7" y="218">2</text>
<text x="264" y="219.2">1</text>
<text x="264" y="216.7">2</text>
<text x="21.2" y="223">1</text>
<text x="21.2" y="225.6">2</text>
<text x="23.5" y="224.3">GND</text>
<text x="23.5" y="226.8">VOUT</text>
<text x="33" y="226.8">VOUT</text>
<text x="40.5" y="225.6">4</text>
<text x="136.8" y="223">4</text>
<text x="136.8" y="225.6">5</text>
<text x="139.1" y="224.3">INT1/INT</text>
<text x="139.1" y="226.8">VDDIO</text>
<text x="194.4" y="226.8">RESV</text>
<text x="194.4" y="224.3">RESV</text>
<text x="201.8" y="225.6">10</text>
<text x="201.8" y="223">11</text>
<text x="21.2" y="228.1">3</text>
<text x="23.5" y="229.4">VIN</text>
<text x="69.6" y="228.1">5</text>
<text x="81" y="228.1">4</text>
<text x="136.8" y="228.1">6</text>
<text x="136.8" y="230.7">7</text>
<text x="139.1" y="229.4">GND</text>
<text x="139.1" y="231.9">RESV</text>
<text x="179.8" y="229.4">INT2/FSYNC/CLKIN</text>
<text x="195.9" y="231.9">VDD</text>
<text x="201.8" y="230.7">8</text>
<text x="201.8" y="228.1">9</text>
<text x="72.7" y="235.5" transform="rotate(-90 72.7 235.5)">3</text>
<text x="75.2" y="235.5" transform="rotate(-90 75.2 235.5)">2</text>
<text x="77.8" y="235.5" transform="rotate(-90 77.8 235.5)">1</text>
<text x="33.8" y="265.4" transform="rotate(-90 33.8 265.4)">4</text>
<text x="38.9" y="265.4" transform="rotate(-90 38.9 265.4)">1</text>
<text x="139.3" y="267.5">1</text>
<text x="141.7" y="268.8">GND</text>
<text x="152.7" y="268.8">VDD</text>
<text x="158.6" y="267.5">8</text>
<text x="221" y="268">7</text>
<text x="226.8" y="268">8</text>
<text x="139.3" y="270">2</text>
<text x="141.7" y="271.3">CSB</text>
<text x="141.7" y="273.8">SDI</text>
<text x="150.2" y="273.8">VDDIO</text>
<text x="152.4" y="271.3">GND</text>
<text x="158.6" y="275.1">5</text>
<text x="158.6" y="272.6">6</text>
<text x="158.6" y="270">7</text>
<text x="221" y="273.1">5</text>
<text x="226.8" y="273.1">6</text>
<text x="33.8" y="278.9" transform="rotate(-90 33.8 278.9)">3</text>
<text x="38.9" y="278.9" transform="rotate(-90 38.9 278.9)">2</text>
<text x="141.7" y="276.4">SCK</text>
<text x="152.6" y="276.4">SDO</text>
<text x="221" y="278.2">3</text>
<text x="226.8" y="278.2">4</text>
<text x="221" y="283.2">1</text>
<text x="226.8" y="283.2">2</text>
</g>
<g font-size="1.5" fill="#000080">
<text x="205.1" y="54.4" transform="rotate(-90 205.1 54.4)">R8</text>
<text x="139.4" y="87">R1</text>
<text x="154.7" y="107.3">R6</text>
<text x="29" y="109.9">R2</text>
<text x="154.7" y="109.9">R7</text>
<text x="40.4" y="156.9">R4</text>
<text x="37.8" y="177.2">R3</text>
<text x="258.8" y="208.9">H2</text>
<text x="39.1" y="282.6">R5</text>
</g>
</svg>
